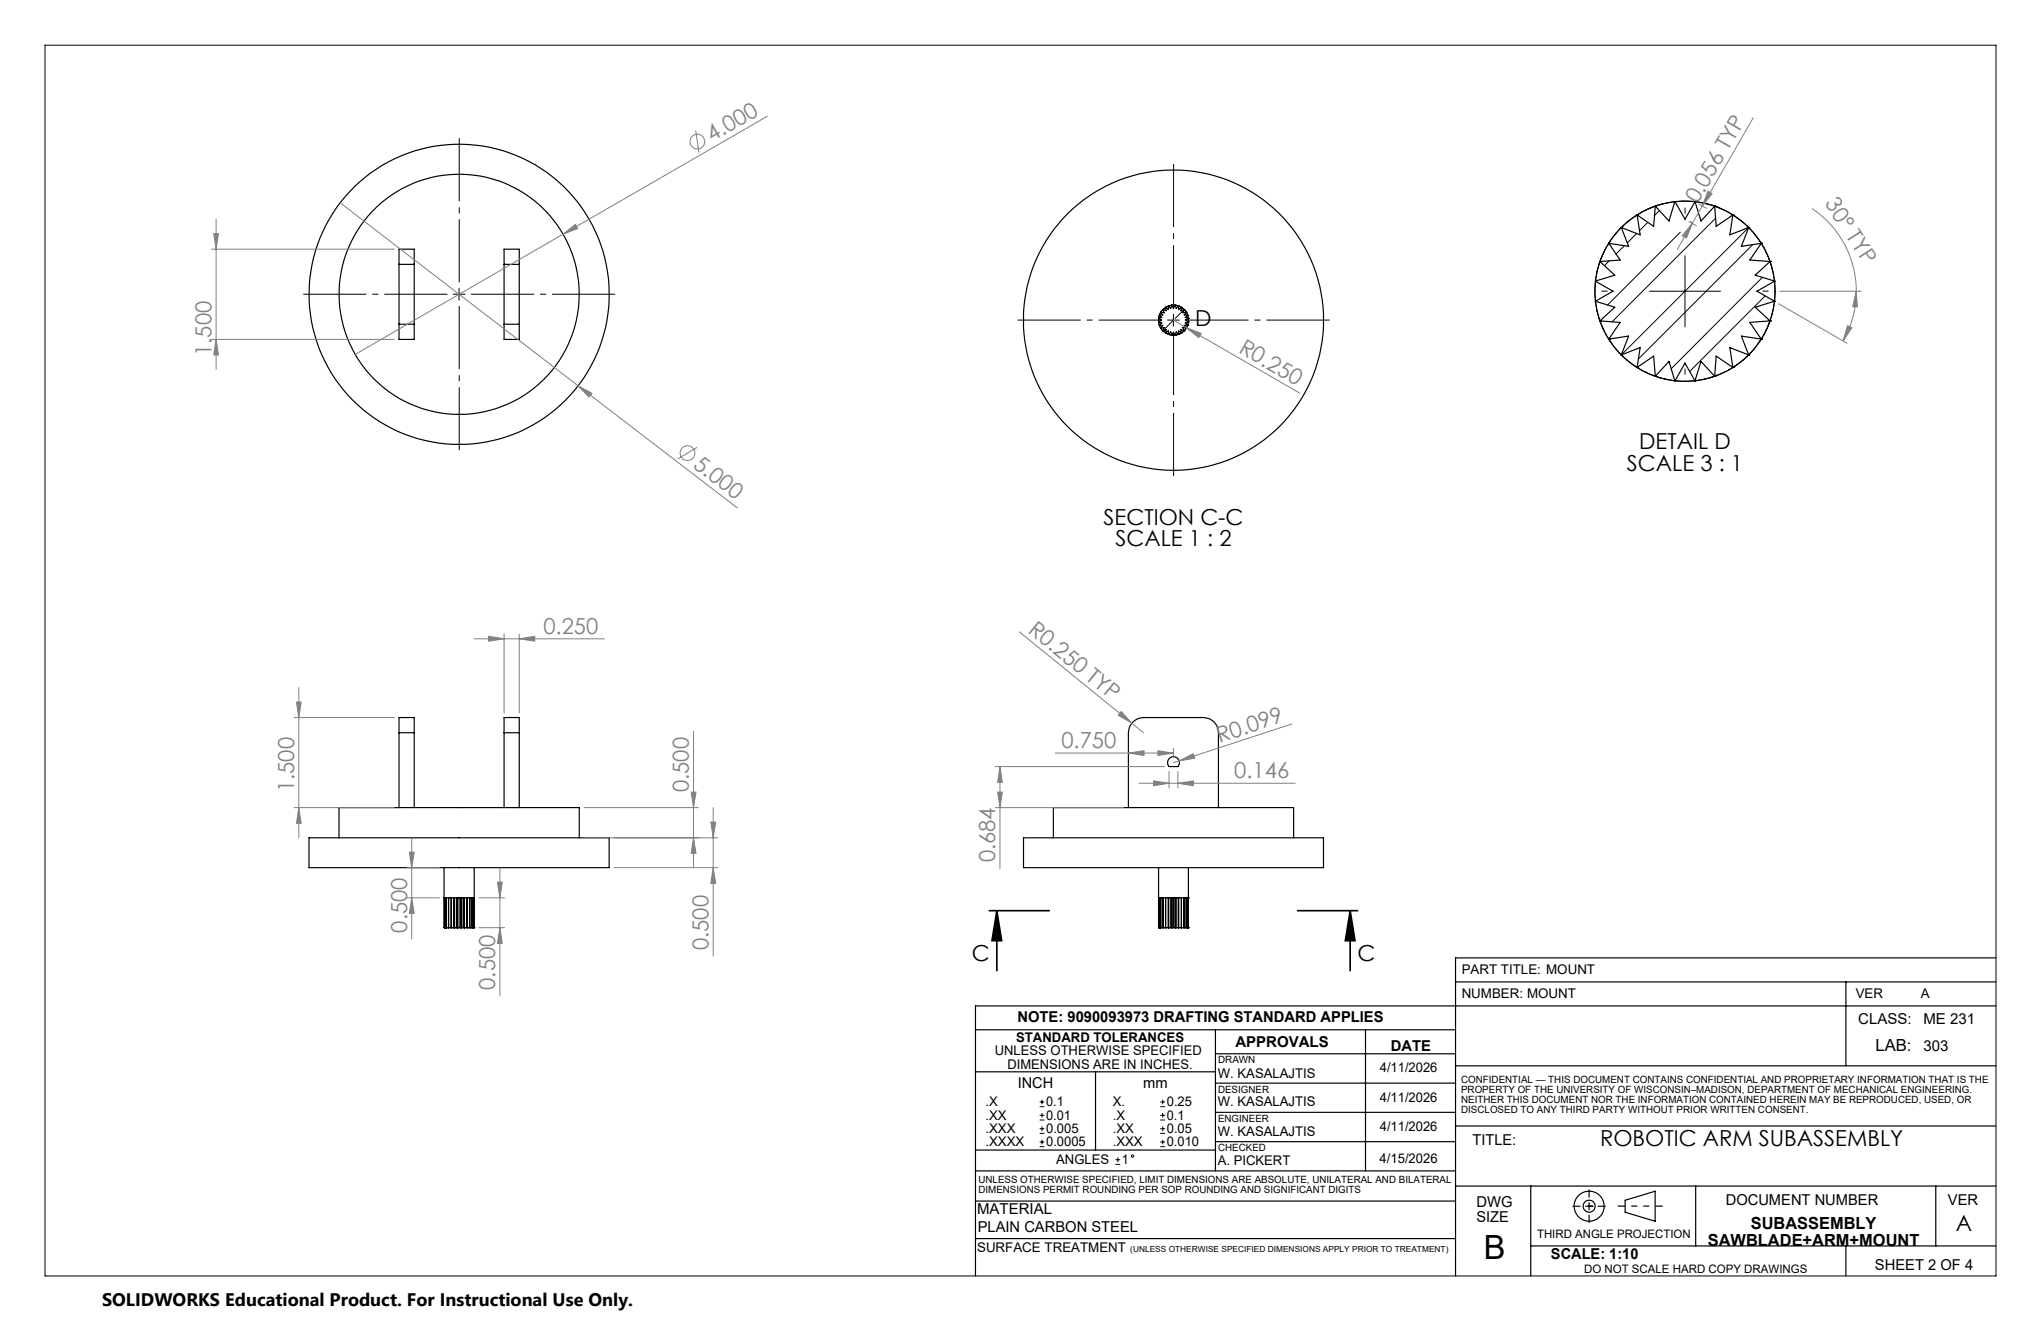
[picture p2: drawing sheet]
<svg xmlns="http://www.w3.org/2000/svg" width="432mm" height="279mm" viewBox="0 0 432 279" stroke-linecap="round" stroke-linejoin="round" font-family="sans-serif">
<g fill="none" stroke="#000" stroke-width=".25">
<path d="M84.4 55.9v-3.2h3.2v3.2M84.4 55.9v12.7M84.4 55.9h3.2M87.6 55.9v12.7M106.6 55.9v-3.2h3.3v3.2M106.6 55.9v12.7M106.6 55.9h3.3M109.9 55.9v12.7M337.5 59.5h.1M337.5 59.5l-.1 1.6 .1 2.6M337.5 59.5l3.7 2.1-3.7 2.1M338.5 55.3h.1"/>
<path d="M338.5 55.3l3.1 2.9-4.1 1.2 .4-2zM340.4 51.5h.1M340.4 51.5l-1.1 1.8-.8 2M340.4 51.5l2.4 3.5-4.3 .3M343 48.1h.1M343 48.1l-1.8 2-.8 1.4M343 48.1l1.6 4-4.2-.6M346.4 45.5h.1M346.4 45.5l-1.8 1.2-1.6 1.4M346.4 45.5l.6 4.2-4-1.6M350.2 43.6h.1M350.2 43.6l-2 .8-1.8 1.1"/>
<path d="M350.2 43.6l-.4 4.3-3.4-2.4M354.3 42.7h.1M354.3 42.7l-1.5 .2-2.6 .7M354.3 42.7l-1.2 4-2.9-3.1M354.4 42.7l1.6-.2 2.6 .2M354.4 42.7l2.1 3.7 2.1-3.7M358.6 42.7h.1M358.6 42.7l1.6 .2 2.6 .7M358.6 42.7l1.3 4 2.9-3.1M362.8 43.6h.1M362.8 43.6l1.9 .8 1.9 1.1M362.8 43.6l.3 4.3 3.5-2.4"/>
<path d="M366.6 45.5h.1M366.6 45.5l1.8 1.2 1.6 1.4M366.6 45.5l-.6 4.2 4-1.6M370 48.1h.1M370 48.1l1.4 1.6 1.2 1.8M370 48.1l-1.6 4 4.2-.6M371.3 58.2l3.2-2.9 .7 2.6 .2 1.5zM372.6 51.5h.1M372.6 51.5l.8 1.3 1.1 2.5M372.6 51.5l-2.4 3.5 4.3 .3M374.5 55.3h.1M375.4 59.5h.1"/>
<path d="M375.4 59.5l.1 1.6-.1 2.6M375.4 59.5l-3.7 2.1 3.7 2.1M84.4 68.6v3.2h3.2v-3.2M84.4 68.6h3.2M106.6 68.6v3.2h3.3v-3.2M106.6 68.6h3.3M245.1 67.3h.1M245.1 68.1h.1M245.1 68.1l.2 .7M245.1 67.3v.8M245.1 68.1l.7 .2-.5 .5M245.1 67.3l.6 .4-.6 .4"/>
<path d="M245.3 66.7h.1M245.3 68.8h.1M245.3 68.8l.3 .6M245.3 66.7l-.2 .6M245.3 68.8h.7l-.4 .6M245.3 66.7l.5 .4-.7 .2M245.6 66h.1M245.6 69.4h.1M245.6 69.4l.4 .6M245.6 66l-.3 .7M245.6 69.4l.7-.1-.3 .7M245.6 66l.4 .6-.7 .1"/>
<path d="M246 65.5h.1M246 70h.1M246 70l.6 .4M246 65.5l-.4 .5M246 70l.7-.3-.1 .7M246 65.5l.3 .6-.7-.1M246.6 65h.1M246.6 70.4h.1M246.6 70.4l.6 .3M246.6 65l-.6 .5M246.6 70.4l.6-.4v.7M246.6 65l.1 .7-.7-.2"/>
<path d="M247.2 64.7h.1M247.2 70.7h.1M247.2 70.7l.7 .2M247.2 64.7l-.6 .3M247.2 70.7l.5-.5 .2 .7M247.2 64.7v.7l-.6-.4M247.9 64.6h.1M247.9 70.9h.1M247.9 70.9h.7M247.9 64.6h.7M247.9 64.6l-.7 .1M247.9 64.6l-.2 .6-.5-.5"/>
<path d="M247.9 64.6l.3 .6 .4-.6M247.9 70.9l.3-.6 .4 .6M248.6 64.6h.1M248.6 70.9h.1M248.6 64.6l.7 .1M248.6 64.6l.2 .6 .5-.5M249.3 64.7h.1M249.3 70.7h.1M249.3 70.7l-.7 .2M249.3 64.7l.6 .3M249.3 64.7l.1 .7 .5-.4M249.3 70.7l-.5-.5-.2 .7"/>
<path d="M249.9 65h.1M249.9 70.4h.1M249.9 70.4l-.6 .3M249.9 65l.6 .5M249.9 65l-.1 .7 .7-.2M249.9 70.4l-.5-.4-.1 .7M250.5 65.5h.1M250.5 70h.1M250.5 70l-.6 .4M250.5 65.5l.5 .5M250.5 65.5l-.2 .6 .7-.1M250.5 70l-.7-.3 .1 .7"/>
<path d="M251 66h.1M251 69.4h.1M251 69.4l-.5 .6M251 66l.2 .7M251 66l-.5 .6 .7 .1M251 69.4l-.7-.1 .2 .7M251.2 66.7h.1M251.2 68.8h.1M251.2 68.8l-.2 .6M251.2 66.7l.2 .6M251.2 66.7l-.4 .4 .6 .2M251.2 68.8h-.7l.5 .6"/>
<path d="M251.4 68.1h.1M251.4 67.3h.1M251.4 68.1l-.2 .7M251.4 67.3v.8M251.4 67.3l-.6 .4 .6 .4M251.4 68.1l-.6 .2 .4 .5M337.5 63.7h.1M337.5 63.7l.4 2.1 .6 2.1M337.5 63.7l4.1 1.3-3.1 2.9M338.5 67.9h.1M338.5 67.9l.8 1.9 1.1 1.9M338.5 67.9l4.3 .3-2.4 3.5"/>
<path d="M340.4 71.7h.1M340.4 71.7l.8 1.4 1.8 2M340.4 71.7l4.2-.6-1.6 4M343 75.1h.1M343 75.1l1.6 1.4 1.8 1.2M343 75.1l4-1.6-.6 4.2M346.4 77.7h.1M346.4 77.7l1.3 .8 2.5 1.1M346.4 77.7l3.4-2.4 .4 4.3M350.2 79.6h.1M350.2 79.6l2.6 .7 1.5 .2M350.2 79.6l2.9-3.2 1.2 4.1"/>
<path d="M362.8 79.6h.1M362.8 79.6l-2.6 .7-1.6 .2M362.8 79.6l-2.9-3.2-1.3 4.1M366.6 77.7h.1M366.6 77.7l-1.4 .8-2.4 1.1M366.6 77.7l-3.5-2.4-.3 4.3M370 75.1h.1M370 75.1l-1.6 1.4-1.8 1.2M370 75.1l-4-1.6 .6 4.2M372.6 71.7h.1M372.6 71.7l-1.2 1.8-1.4 1.6M372.6 71.7l-4.2-.6 1.6 4"/>
<path d="M374.5 67.9h.1M374.5 67.9l-1.1 2.4-.8 1.4M374.5 67.9l-4.3 .3 2.4 3.5M375.4 63.7h.1M375.4 63.7l-.2 1.6-.7 2.6M375.4 63.7l-4.1 1.3 3.2 2.9M354.3 80.5h.1M354.4 80.5l1.6 .1 2.6-.1M354.4 80.5l2.1-3.7 2.1 3.7M358.6 80.5h.1M84.4 155v-3.2h3.2v3.2M84.4 155h3.2"/>
<path d="M84.4 155v15.8M87.6 155v15.8M106.6 155v-3.2h3.3v3.2M106.6 155h3.3M106.6 155v15.8M109.9 155v15.8M65.4 177.2h63.5v6.3h-63.5zM71.7 177.2v-6.4h50.9v6.4M216.5 177.2h63.5v6.3h-63.5zM222.8 177.2v-6.4h50.9v6.4M238.7 170.8v-15.8a3.3 3.3 0 0 1 3.2-3.2h12.7a3.2 3.2 0 0 1 3.2 3.2v15.8M247.3 160.5a1.25 1.25 0 0 1 1.8-.1 1.25 1.25 0 0 1 .1 1.7h-1.9l-.3-.8z"/>
<path d="M93.9 183.5l.1 6.4M94 189.9h.2M94 196.2h.1M94 189.9v6.3M94 196.2h6.3M94.2 189.9h.2M94.2 196.2h.1M94.2 189.9v6.3M94.4 189.9h.5M94.4 196.2h.1M94.4 189.9v6.3M94.9 189.9h.6"/>
<path d="M94.9 196.2h.1M94.9 189.9v6.3M95.5 189.9h.6M95.5 196.2h.1M95.5 189.9v6.3M96 189.9v6.3M96.1 189.9h.7M96.1 196.2h.1M96.1 189.9v6.3M96.6 189.9v6.3M96.8 189.9h.7M96.8 196.2h.1"/>
<path d="M96.8 189.9v6.3M97.1 189.9v6.3M97.5 189.9h.7M97.5 196.2h.1M97.5 189.9v6.3M97.7 189.9v6.3M98.2 189.9h.6M98.2 196.2h.1M98.2 189.9v6.3M98.8 189.9h.6M98.8 196.2h.1M98.8 189.9v6.3"/>
<path d="M99.4 189.9h.4M99.4 196.2h.1M99.4 189.9v6.3M99.8 189.9h.3M99.8 196.2h.1M99.8 189.9v6.3M100.1 189.9h.2M100.1 196.2h.1M100.1 189.9v6.3M100.3 196.2h.1M100.3 189.9v6.3M100.3 183.5v6.4"/>
<path d="M245.1 189.9h.2M245.1 196.2h.1M245.1 189.9h.1M245.1 196.2h6.3M245.1 183.5v12.7M245.3 189.9h.3M245.3 196.2h.1M245.3 189.9v6.3M245.6 189.9h.4M245.6 196.2h.1M245.6 189.9v6.3M246 189.9h.6"/>
<path d="M246 196.2h.1M246 189.9v6.3M246.6 189.9h.6M246.6 196.2h.1M246.6 189.9v6.3M247.2 189.9v6.3M247.2 189.9h.7M247.2 196.2h.1M247.7 189.9v6.3M247.9 189.9h.7M247.9 196.2h.1M247.9 189.9v6.3"/>
<path d="M248.2 189.9v6.3M248.6 189.9h.7M248.6 196.2h.1M248.6 189.9v6.3M248.8 189.9v6.3M249.3 189.9h.6M249.3 196.2h.1M249.3 189.9v6.3M249.4 189.9v6.3M249.9 189.9h.6M249.9 196.2h.1M249.9 189.9v6.3"/>
<path d="M250.5 189.9h.5M250.5 196.2h.1M250.5 189.9v6.3M251 189.9h.2M251 196.2h.1M251 189.9v6.3M251.2 189.9h.2M251.2 196.2h.1M251.2 189.9v6.3M251.4 189.9h.1M251.4 196.2h.1M251.4 183.5v12.7"/>
<path d="M206.4 217.8h101.5M257.1 217.8v29.8M288.9 217.8v29.8M307.9 207.7h114.4M390.5 207.7v17.7M422.3 202.6h-114.4v67.3M422.3 212.8h-215.9v57.1M206.4 226.7h50.7M231.8 226.7v16.5M257.1 222.9h50.8M257.1 235.3h50.8M257.1 229.1h50.8"/>
<path d="M307.9 238.2h114.3M307.9 225.4h114.4M206.4 254h101.5M206.4 247.6h101.5M206.4 243.2h50.7M257.1 241.5h50.8M307.9 250.9h114.4M323.8 250.9v19M332.8 255.1h1.5M335.5 255.1h1.5M336.2 251.7v1.5M336.2 254.4v1.5"/>
<path d="M336.2 257v1.6M338.1 255.1h1.5M343.8 253.9l6.4-1.9v6.3l-6.4-1.9zM358.7 250.9v12.6M409.5 250.9v12.6M206.4 262h101.5M323.8 263.5h98.5M390.5 263.5v6.4"/>
<circle cx="97.1" cy="62.2" r="31.7"/>
<circle cx="97.1" cy="62.2" r="25.4"/>
<circle cx="248.3" cy="67.7" r="31.7"/>
<circle cx="336.2" cy="255.1" r="3.2"/>
<circle cx="336.2" cy="255.1" r="1.27"/>
</g>
<g fill="none" stroke="#000" stroke-width=".21">
<path d="M9.5 9.6h412.8v260.3h-412.8zM340.5 55.1l-1.1 1.1M343.7 52l-1.8 1.7M346.3 49.4l-2 2M348.6 47l-1.7 1.8M351 44.6l-1 1M355.5 49.1l-15.4 15.4M356.5 54.1v15M357.6 47h.1M363 46.1l-22 22M370 48.1l-27 27M370.8 51.7l-24.2 24.3"/>
<path d="M372.9 58.7l-19.3 19.3M95.9 62.2h2.5M97.1 61v2.5M247 67.7h2.5M248.2 67.7l-2.2 2.3M248.2 66.5v2.5M250.5 65.5l-1.9 1.8M349 61.6h15M373.5 62.6l-16 16M220 234.1h.9M220 233.1h.9M220 236.9h.9"/>
<path d="M220 235.9h.9M220 239.7h.9M220 238.7h.9M220.5 232.6v1M220.5 235.4v1M220.5 238.2v1M245.5 234.1h1M245.5 233.1h1M245.5 236.9h1M245.5 235.9h1M245.5 239.7h1M245.5 238.7h1"/>
<path d="M246 232.6v1M246 235.4v1M246 238.2v1M220 242.5h.9M220 241.5h.9M220.5 241.1v.9M236 246.3h1M236 245.3h1M236.5 244.8v1M245.5 242.5h1M245.5 241.5h1M246 241.1v.9"/>
<circle cx="248.3" cy="67.7" r="3.2"/>
<circle cx="356.5" cy="61.6" r="19"/>
<circle cx="239.6" cy="244.5" r=".25"/>
</g>
<g fill="none" stroke="#808080" stroke-width=".21">
<path d="M147.2 27.6l.7 4.7M162.3 24.6l-43.2 24.9M370.9 24.9l-10.7 18.7M44.7 52.7h38.7M45.2 49.4h1l-.5 3.3zM45.7 46.4v31.7M72 42.9l50.3 38.7M119.1 49.5l2.6-2.1 .5 .9zM119.1 49.5l-44 25.5M357.3 46.8l1.6 .9M358 47.2l-1.2 3.1-.9-.5zM359.5 43.2l1.5 .9"/>
<path d="M360.2 43.6l-5.3 9.1M361.4 40.4l.8 .6-2 2.6zM383.3 44.1a20.9 20.9 0 0 1 9.4 17.5M44.7 71.8h38.7M45.7 71.8l.5 3.3h-1zM248.2 67.7l2.8 1.6M251 69.3l3.1 1.2-.5 .9zM251 69.3l24 13.8M251.4 68.4v.1M376.3 64.2l14.5 8.4M376.5 61.6h17.2M390.9 68.9l.9 .4-1.9 2.8z"/>
<path d="M392.7 61.6l.3 3.3-1-.1zM392.7 61.6a21.2 21.2 0 0 1-2.8 10.5M122.3 81.6l2.9 1.6-.6 .8zM122.3 81.6l33.7 25.9M147.5 94.6l-4.1 2.4M100.3 135.1h27.6M103.4 134.6l3.2 .5-3.2 .5zM106.6 134.1v16.7M109.9 135.1l3.2-.5v1zM109.9 134.1v16.7M215.7 133.6l23.8 19.4M62.2 151.8h21.2"/>
<path d="M62.7 148.5h1l-.5 3.3zM63.2 145.5v31.7M146.7 154.6v28.9M223.2 159.3h25M237.2 150.5l2.3 2.5-2.9-1.7zM238.7 159.3l3.3-.5v1zM239.5 153l2.4 2M245 158.8l3.2 .5-3.2 .5zM248.2 158.3v2M273.3 153.1l-23.9 7.8M62.2 170.8h21.2M63.2 170.8l.5 3.3h-1z"/>
<path d="M87.1 177.2v21.4M123.5 177.2h28.4M123.5 170.8h24.2M146.2 167.5h1l-.5 3.3zM146.7 177.2l.5 3.3h-1zM150.4 173.9h1l-.5 3.3zM150.9 170.8v31.4M210.6 170.8h27.1M210.6 162.1h35.7M211.1 167.5h1l-.5 3.3zM211.6 162.1l.5 3.4h-1zM211.6 162.1v21.6"/>
<path d="M241 165.7h33M244.1 165.2l3.2 .5-3.2 .5zM247.3 163.2v3.5M249.2 165.7l3.3-.5v1zM249.2 163.2v3.5M249.4 160.9l3-1.5 .4 1zM249.4 160.9l-1.2 .4M86.1 183.5h6.9M86.1 189.9h6.9M86.6 180.2h1l-.5 3.3zM87.1 189.9l.5 3.3h-1zM101.3 189.9h5.5"/>
<path d="M101.3 196.2h5.5M105.2 186.6h1.1l-.5 3.3zM105.8 196.2l.5 3.3h-1.1zM105.8 183.5v27.1M129.9 183.5h22M150.9 183.5l.5 3.3h-1z"/>
<circle cx="147.5" cy="30" r="1.55"/>
<circle cx="145.4" cy="95.8" r="1.55"/>
</g>
<path d="M209.3 192.6h12.7M210.9 192.6l1 6.4h-2zM210.9 192.6v12.7M274.5 192.6h12.7M285.6 192.6l1.1 6.4h-2.1zM285.6 192.6v12.7" fill="none" stroke="#000" stroke-width=".35"/>
<path d="M356.5 46.6v-4.1M341.5 61.6h-4.1M356.5 76.6v4M371.5 61.6h4" fill="none" stroke="#000" stroke-width=".21" stroke-dasharray="15.2 1.3 1.3 1.3" stroke-dashoffset="15.1" stroke-linecap="butt"/>
<path d="M97.2 59.7v-30.5M94.7 62.2h-30.5M97.2 64.7v30.5M99.7 62.2h30.5M245.8 67.7h-30.5M248.3 65.2v-30.5M248.3 70.2v30.5M250.8 67.7h30.5" fill="none" stroke="#000" stroke-width=".21" stroke-dasharray="15.2 1.3 1.3 1.3" stroke-dashoffset="1.9" stroke-linecap="butt"/>
<path d="M342.3 255.1h9.5" fill="none" stroke="#000" stroke-width=".25" stroke-dasharray="6.3 1.3 1.3 1.3 1.3 1.3" stroke-dashoffset="4.8" stroke-linecap="butt"/>
<path d="M285.6 192.6l1.1 6.4h-2.1zM210.9 192.6l1 6.4h-2z" fill="#000"/>
<g fill="#808080">
<path d="M237.2 150.5l2.3 2.5-2.9-1.7z"/>
<path d="M249.4 160.9l3-1.5 .4 1z"/>
<path d="M119.1 49.5l2.6-2.1 .5 .9z"/>
<path d="M122.3 81.6l2.9 1.6-.6 .8z"/>
<path d="M251 69.3l3.1 1.2-.5 .9z"/>
<path d="M390.9 68.9l.9 .4-1.9 2.8zM392.7 61.6l.3 3.3-1-.1z"/>
<path d="M249.2 165.7l3.3-.5v1zM244.1 165.2l3.2 .5-3.2 .5zM245 158.8l3.2 .5-3.2 .5zM238.7 159.3l3.3-.5v1z"/>
<path d="M103.4 134.6l3.2 .5-3.2 .5zM109.9 135.1l3.2-.5v1z"/>
<path d="M361.4 40.4l.8 .6-2 2.6zM358 47.2l-1.2 3.1-.9-.5z"/>
<path d="M146.7 177.2l.5 3.3h-1zM146.2 167.5h1l-.5 3.3zM150.9 183.5l.5 3.3h-1zM150.4 173.9h1l-.5 3.3z"/>
<path d="M62.7 148.5h1l-.5 3.3zM63.2 170.8l.5 3.3h-1zM86.6 180.2h1l-.5 3.3zM87.1 189.9l.5 3.3h-1zM105.2 186.6h1.1l-.5 3.3zM105.8 196.2l.5 3.3h-1.1zM45.2 49.4h1l-.5 3.3zM45.7 71.8l.5 3.3h-1zM211.6 162.1l.5 3.4h-1zM211.1 167.5h1l-.5 3.3z"/>
</g>
<text font-size="7.1" x="313.9" y="266.3">B</text>
<g font-size="4.7" fill="#808080">
<text x="150.6" y="30.1" transform="rotate(-30 150.6 30.1)">4.000</text>
<text x="359.2" y="43.2" transform="rotate(-60 359.2 43.2)">0.056 TYP</text>
<text x="386" y="43" transform="rotate(57 386 43)">30° TYP</text>
<text x="44.7" y="75.3" transform="rotate(-90 44.7 75.3)">1.500</text>
<text x="261.9" y="74.4" transform="rotate(30 261.9 74.4)">R0.250</text>
<text x="146.5" y="98.7" transform="rotate(38 146.5 98.7)">5.000</text>
<text x="115" y="134.1">0.250</text>
<text x="217.3" y="133.7" transform="rotate(39 217.3 133.7)">R0.250 TYP</text>
<text x="224.6" y="158.2">0.750</text>
<text x="258" y="157.1" transform="rotate(-18 258 157.1)">R0.099</text>
<text x="62.2" y="167.6" transform="rotate(-90 62.2 167.6)">1.500</text>
<text x="145.7" y="167.6" transform="rotate(-90 145.7 167.6)">0.500</text>
<text x="261.1" y="164.6">0.146</text>
<text x="210.6" y="182.4" transform="rotate(-90 210.6 182.4)">0.684</text>
<text x="86.1" y="197.3" transform="rotate(-90 86.1 197.3)">0.500</text>
<text x="149.9" y="200.9" transform="rotate(-90 149.9 200.9)">0.500</text>
<text x="104.8" y="209.3" transform="rotate(-90 104.8 209.3)">0.500</text>
</g>
<g font-size="4.7">
<text x="252.9" y="69">D</text>
<text x="346.8" y="95.1">DETAIL D</text>
<text x="344.2" y="99.6">SCALE 3 : 1</text>
<text x="233.5" y="111.1">SECTION C-C</text>
<text x="236" y="115.6">SCALE 1 : 2</text>
<text x="205.6" y="203.2">C</text>
<text x="287.2" y="203.2">C</text>
<text x="338.5" y="242.4">ROBOTIC ARM SUBASSEMBLY</text>
<text x="413.7" y="260.3">A</text>
</g>
<text font-size="3.8" x="21.6" y="276.3">SOLIDWORKS Educational Product. For Instructional Use Only.</text>
<g font-size="3.5">
<text x="396.8" y="222.2">LAB:</text>
<text x="361.3" y="263.5">SAWBLADE+ARM+MOUNT</text>
<text x="370.4" y="260">SUBASSEMBLY</text>
</g>
<g font-size="3.2">
<text x="215.3" y="216.2">NOTE: 9090093973 DRAFTING STANDARD APPLIES</text>
<text x="261.4" y="221.4">APPROVALS</text>
<text x="393.1" y="216.6">CLASS:</text>
<text x="406.9" y="216.6">ME 231</text>
<text x="294.2" y="222.2">DATE</text>
<text x="406.9" y="222.2">303</text>
<text x="215.3" y="230.2">INCH</text>
<text x="241.9" y="230.2">mm</text>
<text x="311.5" y="242.1">TITLE:</text>
<text x="206.7" y="256.8">MATERIAL</text>
<text x="312.3" y="255.3">DWG</text>
<text x="365.1" y="254.9">DOCUMENT NUMBER</text>
<text x="412.1" y="254.9">VER</text>
<text x="206.8" y="260.5">PLAIN CARBON STEEL</text>
<text x="312.3" y="258.5">SIZE</text>
<text x="328.1" y="266.3">SCALE: 1:10</text>
<text x="396.7" y="268.6">SHEET 2 OF 4</text>
</g>
<g font-size="2.8">
<text x="309.2" y="205.9">PART TITLE: MOUNT</text>
<text x="309.2" y="211">NUMBER: MOUNT</text>
<text x="392.6" y="211">VER</text>
<text x="406.4" y="211">A</text>
<text x="215" y="220.4">STANDARD TOLERANCES</text>
<text x="210.5" y="223.2">UNLESS OTHERWISE SPECIFIED</text>
<text x="213.1" y="226">DIMENSIONS ARE IN INCHES.</text>
<text x="257.6" y="228">W. KASALAJTIS</text>
<text x="291.9" y="226.8">4/11/2026</text>
<text x="291.9" y="233">4/11/2026</text>
<text x="208.5" y="234">.X</text>
<text x="208.5" y="236.8">.XX</text>
<text x="208.5" y="239.6">.XXX</text>
<text x="221.3" y="234">0.1</text>
<text x="221.3" y="236.8">0.01</text>
<text x="221.3" y="239.6">0.005</text>
<text x="235.4" y="234">X.</text>
<text x="235.4" y="236.8">.X</text>
<text x="235.4" y="239.6">.XX</text>
<text x="246.9" y="234">0.25</text>
<text x="246.9" y="236.8">0.1</text>
<text x="246.9" y="239.6">0.05</text>
<text x="257.6" y="234">W. KASALAJTIS</text>
<text x="291.9" y="239.2">4/11/2026</text>
<text x="208.5" y="242.5">.XXXX</text>
<text x="221.3" y="242.5">0.0005</text>
<text x="235.4" y="242.5">.XXX</text>
<text x="246.9" y="242.5">0.010</text>
<text x="257.6" y="240.4">W. KASALAJTIS</text>
<text x="291.9" y="245.9">4/15/2026</text>
<text x="223.5" y="246.2">ANGLES</text>
<text x="237.4" y="246.2">1</text>
<text x="257.6" y="246.5">A. PICKERT</text>
<text x="206.7" y="264.8">SURFACE TREATMENT</text>
</g>
<g font-size="2.5">
<text x="325.2" y="261.7">THIRD ANGLE PROJECTION</text>
<text x="335.1" y="269.3">DO NOT SCALE HARD COPY DRAWINGS</text>
</g>
<g font-size="2.1">
<text x="257.7" y="224.8">DRAWN</text>
<text x="257.7" y="231.1">DESIGNER</text>
<text x="309.1" y="229.1">CONFIDENTIAL — THIS DOCUMENT CONTAINS CONFIDENTIAL AND PROPRIETARY INFORMATION THAT IS THE</text>
<text x="309.1" y="231.2">PROPERTY OF THE UNIVERSITY OF WISCONSIN–MADISON, DEPARTMENT OF MECHANICAL ENGINEERING.</text>
<text x="309.1" y="233.3">NEITHER THIS DOCUMENT NOR THE INFORMATION CONTAINED HEREIN MAY BE REPRODUCED, USED, OR</text>
<text x="257.7" y="237.3">ENGINEER</text>
<text x="309.1" y="235.4">DISCLOSED TO ANY THIRD PARTY WITHOUT PRIOR WRITTEN CONSENT.</text>
<text x="257.7" y="243.4">CHECKED</text>
<text x="207" y="250.3">UNLESS OTHERWISE SPECIFIED, LIMIT DIMENSIONS ARE ABSOLUTE, UNILATERAL AND BILATERAL</text>
<text x="207" y="252.4">DIMENSIONS PERMIT ROUNDING PER SOP ROUNDING AND SIGNIFICANT DIGITS</text>
</g>
<text font-size="1.8" x="239.1" y="264.8">(UNLESS OTHERWISE SPECIFIED DIMENSIONS APPLY PRIOR TO TREATMENT)</text>
</svg>
